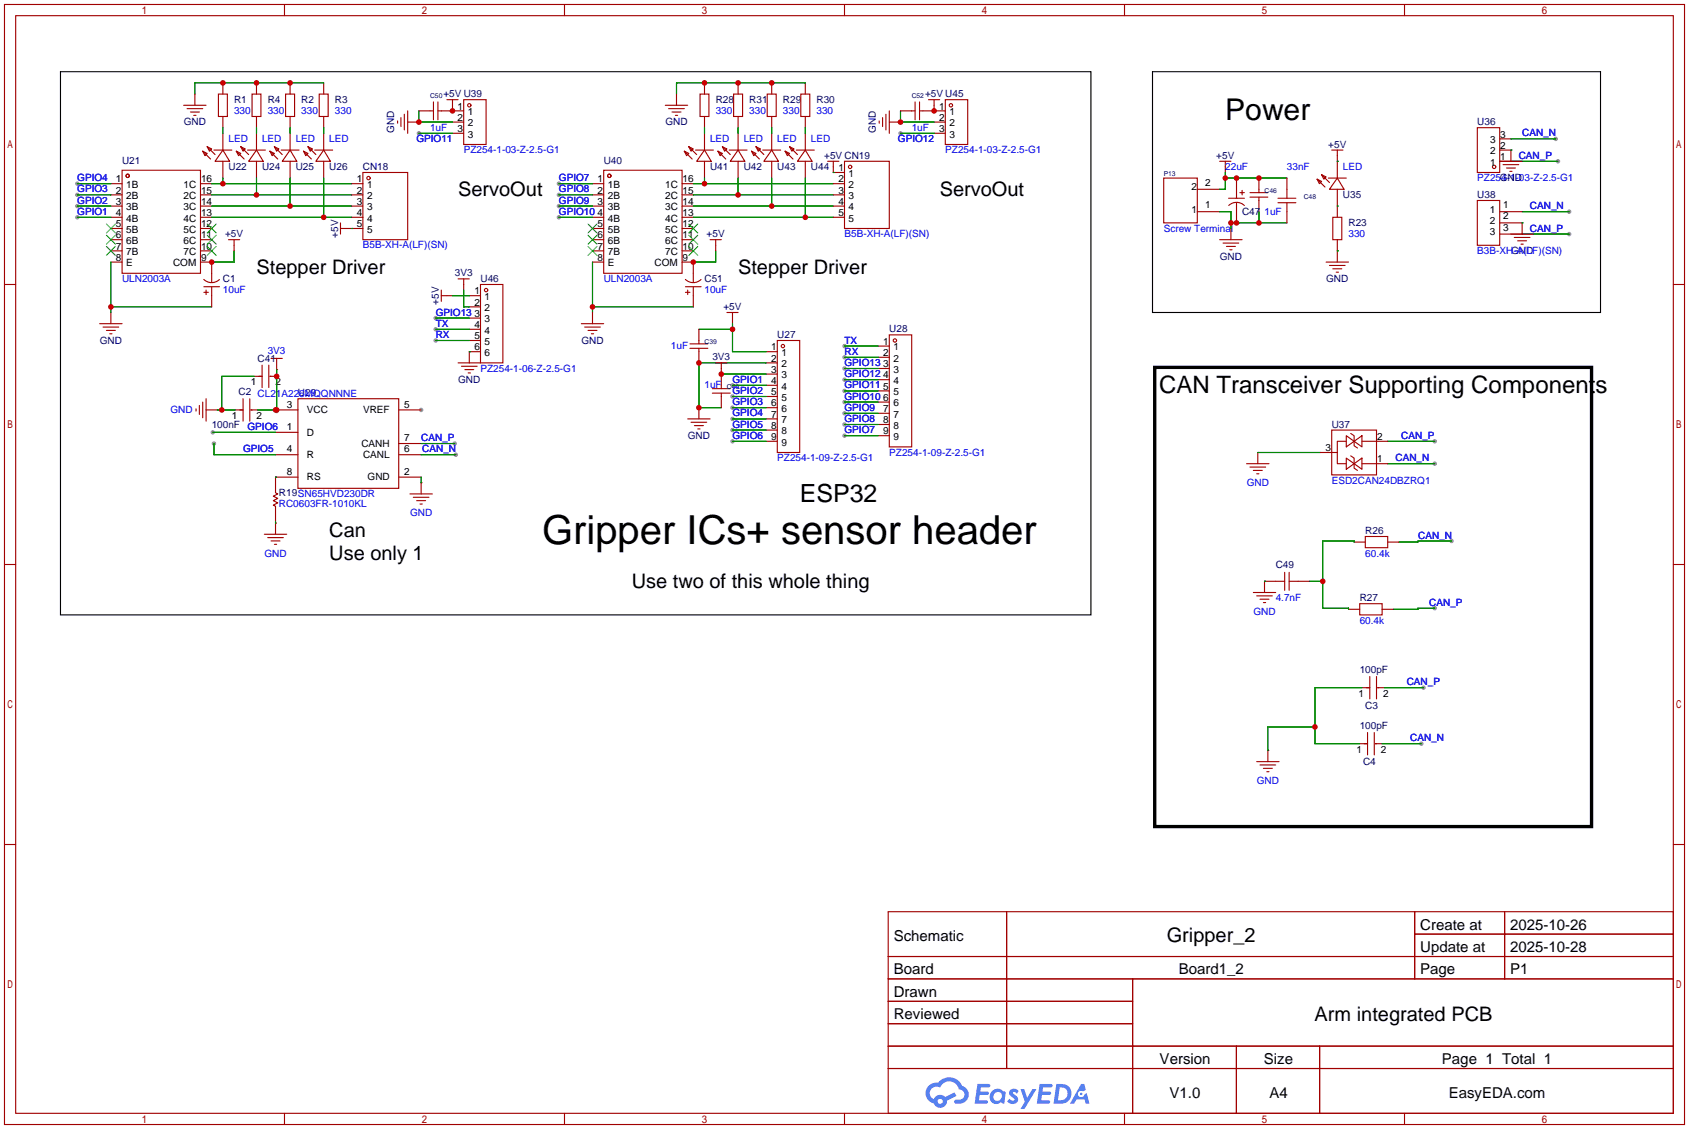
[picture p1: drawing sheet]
<svg xmlns="http://www.w3.org/2000/svg" width="383mm" height="256mm" viewBox="0 0 383 256" stroke-linecap="round" stroke-linejoin="round" font-family="sans-serif">
<g fill="#999">
<circle cx="95.5" cy="93" r=".51"/>
<circle cx="166.1" cy="87.4" r=".51"/>
<circle cx="166.1" cy="89.9" r=".51"/>
<circle cx="166.1" cy="92.5" r=".51"/>
<circle cx="166.1" cy="95" r=".51"/>
<circle cx="166.1" cy="97.5" r=".51"/>
<circle cx="166.1" cy="100.1" r=".51"/>
<circle cx="191.5" cy="98.8" r=".51"/>
<circle cx="191.5" cy="96.3" r=".51"/>
<circle cx="191.5" cy="93.7" r=".51"/>
<circle cx="191.5" cy="91.2" r=".51"/>
<circle cx="191.5" cy="88.6" r=".51"/>
<circle cx="191.5" cy="86.1" r=".51"/>
<circle cx="191.5" cy="83.6" r=".51"/>
<circle cx="191.5" cy="81" r=".51"/>
<circle cx="191.5" cy="78.5" r=".51"/>
<circle cx="17.5" cy="41.7" r=".51"/>
<circle cx="17.5" cy="44.2" r=".51"/>
<circle cx="17.5" cy="46.7" r=".51"/>
<circle cx="17.5" cy="49.3" r=".51"/>
<circle cx="48.5" cy="100.6" r=".51"/>
<circle cx="103.1" cy="100.6" r=".51"/>
<circle cx="62.7" cy="93.2" r=".51"/>
<circle cx="103.4" cy="103.1" r=".51"/>
<circle cx="48.3" cy="98" r=".51"/>
<circle cx="325.4" cy="100.1" r=".51"/>
<circle cx="325.4" cy="105.2" r=".51"/>
<circle cx="329.2" cy="122.7" r=".51"/>
<circle cx="325.4" cy="137.9" r=".51"/>
<circle cx="322.8" cy="156" r=".51"/>
<circle cx="322.3" cy="168.7" r=".51"/>
<circle cx="352.8" cy="31.5" r=".51"/>
<circle cx="353.3" cy="36.6" r=".51"/>
<circle cx="355.9" cy="48" r=".51"/>
<circle cx="355.9" cy="53.1" r=".51"/>
<circle cx="95" cy="30.2" r=".51"/>
<circle cx="126.7" cy="41.7" r=".51"/>
<circle cx="126.7" cy="44.2" r=".51"/>
<circle cx="126.7" cy="46.7" r=".51"/>
<circle cx="126.7" cy="49.3" r=".51"/>
<circle cx="204.2" cy="30.2" r=".51"/>
<circle cx="98.8" cy="74.7" r=".51"/>
<circle cx="98.8" cy="77.2" r=".51"/>
<circle cx="98.8" cy="72.1" r=".51"/>
</g>
<g fill="none" stroke="#a10000" stroke-width=".25">
<path d="M1 1h381v254h-381zM3.6 3.6h375.9v248.9h-375.9zM64.5 1v2.6M128 1v2.6M191.5 1v2.6M255 1v2.6M318.5 1v2.6M1 64.5h2.6M379.5 64.5h2.5M1 128h2.6M379.5 128h2.5M1 191.5h2.6"/>
<path d="M379.5 191.5h2.5M201.4 206.8h178.1v45.7h-178.1zM201.4 216.9h178.1M228.3 206.8v35.5M320.8 206.8v15.2M320.8 211.8h58.7M341.2 206.8v15.2M201.4 222h178.1M201.4 227.1h55.5M201.4 237.2h178.1M201.4 232.2h55.5M256.9 222v30.5"/>
<path d="M280.4 237.2v15.3M299.3 237.2v15.3M64.5 252.5v2.5M128 252.5v2.5M191.5 252.5v2.5M201.4 242.3h178.1M255 252.5v2.5M318.5 252.5v2.5"/>
</g>
<g fill="#5487ff">
<path d="M229.2 247.2a1.3 1.3 0 0 1 1.8 .2l-.4 .7a.54 .54 0 0 0-.9-.3l.1 .2a1.28 1.28 0 0 1 .8 2 1.53 1.53 0 0 1-2.2-.2l.5-.6 .8 .4a.31 .31 0 0 0 .4-.3 .31 .31 0 0 0-.3-.3 1.12 1.12 0 0 1-.6-1.8z"/>
<path d="M231.4 247h.9l.6 1.9 1.2-1.9h.9l-2.7 4.5h-.9l1-1.7z"/>
<path d="M221.7 245.8h2.2a.46 .46 0 0 1 .5 .1 .46 .46 0 0 1 .1 .5l-.3 .2h-1.8l-.1 .9h1.6a.4 .4 0 0 1 .4 .5 .4 .4 0 0 1-.4 .3h-1.7l-.2 1.2h1.4a.46 .46 0 0 1 .5 .1 .46 .46 0 0 1 .1 .5l-.3 .2h-2.7z"/>
<path d="M235.8 245.8h2.2a.47 .47 0 0 1 .5 .1 .47 .47 0 0 1 .1 .5l-.3 .2h-1.8l-.1 .9h1.6a.4 .4 0 0 1 .4 .5 .4 .4 0 0 1-.4 .3h-1.7l-.2 1.2h1.4a.46 .46 0 0 1 .5 .1 .46 .46 0 0 1 .1 .5l-.3 .2h-2.7z"/>
<path d="M245.2 245.8h.7l.4 1.4-.7 .3a.75 .75 0 0 0-1.1 .3 .75 .75 0 0 0 .5 1 .75 .75 0 0 0 .9-.6l.5-.3 .7 2.4h-.9l-.2-1h-1.9l-.5 1h-.9z"/>
<path d="M239.6 245.8l-.7 4.5h1.5a2.27 2.27 0 0 0 2.6-2.3 2.27 2.27 0 0 0-2.7-2.2zM240.3 246.6a1.5 1.5 0 0 1 1.8 1.5 1.5 1.5 0 0 1-1.9 1.4h-.3z"/>
<path d="M225 247.4a1.6 1.6 0 0 0-.3 2.3 1.6 1.6 0 0 0 2.3 .2l.8 .4 .3-2.5-.2-.3h-.5a1.58 1.58 0 0 0-2.4-.1zM225.6 248a.98 .98 0 0 1 1.6 .4 .98 .98 0 0 1-1.1 1.2 .94 .94 0 0 1-.8-.6 .94 .94 0 0 1 .3-1z"/>
<path d="M210.6 246.2a2.37 2.37 0 0 0 1.2 4 1.54 1.54 0 0 0 1.7 1 1.54 1.54 0 0 0 1.3-1.6l2.1-1.1-.5-.8-2 1.1a1.57 1.57 0 0 0-2.6 .5 1.5 1.5 0 0 1-.8-2.1 1.5 1.5 0 0 1 2.2-.6 2.23 2.23 0 0 1 2.3-1.4 2.23 2.23 0 0 1 2 1.9 1.16 1.16 0 0 1 1.2 1 1.16 1.16 0 0 1-1.1 1.3h-.6a.47 .47 0 0 0-.6 .4 .47 .47 0 0 0 .4 .5 2.14 2.14 0 0 0 2.7-1.3 2.14 2.14 0 0 0-1.3-2.8 3.2 3.2 0 0 0-5.5-.7l-1.1 .1zM212.6 249.8a.6 .6 0 0 1 1.2 0 .6 .6 0 0 1-1.2 0z"/>
<circle cx="245.2" cy="248.1" r=".28"/>
</g>
<g fill="none" stroke="#a10000" stroke-width=".25">
<path d="M50.5 18.8v2.5M58.2 18.8v2.5M65.8 18.8v2.5M73.4 18.8v2.5M159.8 18.8v2.5M167.4 18.8v2.5M175 18.8v2.5M182.6 18.8v2.5M27.7 38.6h17.8v23.4h-17.8zM41.7 23.9h5M42.4 24.6h3.6M43.2 25.4h2"/>
<path d="M43.9 26.2h.5M44.2 21.3v2.6M46 34.3l1 .5-.5 .5zM46 34.3l1.8 1.8M47 33.3l1 .5-.5 .5zM47 33.3l1.8 1.8M48.5 34h4.1M49.5 21.3h2.1v5.1h-2.1zM50.5 34l1.6 2.6h-3.3zM50.5 26.4v2.6M50.5 30.2v3.8M50.5 36.6v3.8"/>
<path d="M53.6 34.3l1 .5-.5 .5zM53.6 34.3l1.8 1.8M54.6 33.3l1 .5-.5 .5zM54.6 33.3l1.8 1.8M56.1 34h4.1M57.1 21.3h2.1v5.1h-2.1zM58.2 34l1.5 2.6h-3.3zM58.2 26.4v2.6M58.2 30.2v3.8M58.2 36.6v3.8M61.2 34.3l1 .5-.5 .5zM61.2 34.3l1.8 1.8"/>
<path d="M62.2 33.3l1 .5-.5 .5zM62.2 33.3l1.8 1.8M63.8 34h4M64.8 21.3h2v5.1h-2zM65.8 34l1.5 2.6h-3.3zM65.8 26.4v2.6M65.8 30.2v3.8M65.8 36.6v3.8M68.8 34.3l1 .5-.5 .5zM68.8 34.3l1.8 1.8M69.8 33.3l1.1 .5-.5 .5zM69.8 33.3l1.8 1.8"/>
<path d="M71.4 34h4M72.4 21.3h2v5.1h-2zM73.4 34l1.5 2.6h-3.3zM73.4 26.4v2.6M73.4 30.2v3.8M73.4 36.6v3.8M82.3 39.1h10.2v15.3h-10.2zM90.2 27.4v.5M90.9 26.7v2M91.7 25.9v3.6M92.5 27.7h2.5M92.5 25.1v5.1"/>
<path d="M95 25.1h3.3M98.3 23.1v4.1M99.3 25.1h5.9M99.3 23.1v4.1M101.3 22.6h2.6M102.6 22.6v2.5M102.6 27.7h2.6M102.6 30.2h2.6M105.2 22.6h5v10.2h-5zM136.9 38.6h17.8v23.4h-17.8zM150.9 23.9h5.1M151.6 24.6h3.6"/>
<path d="M152.4 25.4h2M153.2 26.2h.5M153.4 21.3v2.6M155.2 34.3l1 .5-.5 .5zM155.2 34.3l1.8 1.8M156.2 33.3l1 .5-.5 .5zM156.2 33.3l1.8 1.8M157.7 34h4.1M158.7 21.3h2.1v5.1h-2.1zM159.8 34l1.5 2.6h-3.3zM159.8 26.4v2.6M159.8 30.2v3.8"/>
<path d="M159.8 36.6v3.8M162.8 34.3l1 .5-.5 .5zM162.8 34.3l1.8 1.8M163.8 33.3l1 .5-.5 .5zM163.8 33.3l1.8 1.8M165.4 34h4M166.4 21.3h2v5.1h-2zM167.4 34l1.5 2.6h-3.3zM167.4 26.4v2.6M167.4 30.2v3.8M167.4 36.6v3.8M170.4 34.3l1 .5-.5 .5z"/>
<path d="M170.4 34.3l1.8 1.8M171.4 33.3l1.1 .5-.5 .5zM171.4 33.3l1.8 1.8M173 34h4M174 21.3h2v5.1h-2zM175 34l1.5 2.6h-3.3zM175 26.4v2.6M175 30.2v3.8M175 36.6v3.8M178.1 34.3l1 .5-.5 .5zM178.1 34.3l1.7 1.8M179.1 33.3l1 .5-.5 .5z"/>
<path d="M179.1 33.3l1.7 1.8M180.6 34h4.1M181.6 21.3h2v5.1h-2zM182.6 34l1.5 2.6h-3.3zM182.6 26.4v2.6M182.6 30.2v3.8M182.6 36.6v3.8M187.7 36.6h2.5M189 36.6v2.5h2.5M191.5 36.6h10.2v15.2h-10.2zM199.4 27.4v.5M200.2 26.7v2"/>
<path d="M200.9 25.9v3.6M201.7 27.7h2.5M201.7 25.1v5.1M204.2 25.1h3.3M207.5 23.1v4.1M208.5 25.1h5.9M208.5 23.1v4.1M210.6 22.6h2.5M211.8 27.7h2.6M211.8 30.2h2.6M211.8 22.6v2.5M214.4 22.6h5.1v10.2h-5.1z"/>
<path d="M276.6 36.6h2.5M277.9 36.6v2.5M299.7 39.6l1 .5-.5 .5zM299.7 39.6l1.8 1.8M302 34h2.5M303.3 34v6.4M335 29h5.1v10.1h-5.1zM340.1 34h2.5v2.6M340.1 36.6h5.1M340.1 31.5h2.5M340.9 37.3h3.5M341.6 38.1h2.1"/>
<path d="M342.4 38.9h.5M25.1 41.7h2.6M25.1 44.2h2.6M25.1 46.7h2.6M25.1 49.3h2.6M25.1 51.8h2.6M25.1 54.4h2.6M25.1 56.9h2.6M25.1 59.4h2.6M45.5 41.7h2.5M45.5 44.2h2.5M45.5 46.7h2.5"/>
<path d="M45.5 49.3h2.5M45.5 51.8h2.5M45.5 54.4h2.5M45.5 56.9h2.5M45.5 59.4h2.5v4.6M51.8 54.4h2.6M53.1 54.4v2.5M77.2 51.8h5.1M77.2 50.5v2.6M79.8 41.7h2.5M79.8 44.2h2.5M79.8 46.7h2.5"/>
<path d="M79.8 49.3h2.5M134.4 41.7h2.5M134.4 44.2h2.5M134.4 46.7h2.5M134.4 49.3h2.5M134.4 51.8h2.5M134.4 54.4h2.5M134.4 56.9h2.5M134.4 59.4h2.5M154.7 41.7h2.5M154.7 44.2h2.5M154.7 46.7h2.5"/>
<path d="M154.7 49.3h2.5M154.7 51.8h2.5M154.7 54.4h2.5M154.7 56.9h2.5M154.7 59.4h2.5v4.6M161 54.4h2.6M162.3 54.4v2.5M189 41.7h2.5M189 44.2h2.5M189 46.7h2.5M189 49.3h2.5M263.9 40.4h7.6v10.1h-7.6z"/>
<path d="M271.5 48h5.1M271.5 42.9h5.1M276.6 54.4h5.1M277.4 55.1h3.5M278.1 55.9h2.1M278.6 45h3.6M278.7 46.6a2.54 2.54 0 0 1 3.5 0M278.9 56.6h.5M279.1 51.8v2.6M280.4 40.4v4.6M280.4 46v4.5M281.2 43.7h1"/>
<path d="M281.7 43.2v1M283.5 44.7h4M283.5 43.7h4M285.5 40.4v3.3M285.5 44.7v3.3M289.8 45h4.1M289.8 46h4.1M291.8 40.4v4.6M291.8 46v4.5M298.7 40.6l1 .5-.5 .6zM298.7 40.6l1.8 1.8M300.7 59.4h5.1"/>
<path d="M301.2 40.4h4.1M302.3 49.3h2v5.1h-2zM303.3 40.4l1.5 2.5h-3.3zM303.3 42.9v6.4M303.3 54.4v5M335 45.5h5.1v10.1h-5.1zM340.1 48h5.1M340.1 50.5h5.1v2.6M340.1 53.1h7.6M343.4 53.8h3.6M344.2 54.6h2M344.9 55.4h.5"/>
<path d="M22.6 73.4h5.1M23.4 74.2h3.5M24.1 74.9h2.1M24.9 75.7h.5M25.1 70.9v2.5M46.2 63.4a2.54 2.54 0 0 0 3.6 0M46.2 65h3.6M46.2 66.3h1M46.7 65.8v1M48 65v4.6M100.1 67.1h2.5M100.1 65.8v2.5"/>
<path d="M103.9 63.2h2.5M105.2 63.2v2.6M106.4 67.1h2.6M106.4 69.6h2.6M106.4 72.1h2.6M106.4 74.7h2.6M106.4 77.2h2.6M109 64.5h5v17.8h-5zM109 79.8h-2.6v2.5M131.8 73.4h5.1M132.6 74.2h3.5M133.3 74.9h2.1"/>
<path d="M134.1 75.7h.5M134.4 70.9v2.5M155.4 63.4a2.54 2.54 0 0 0 3.6 0M155.4 65h3.6M155.4 66.3h1.1M156 65.8v1M156.5 79h4M156.5 78h4M157.2 65v4.6M158.5 74.7v3.3M158.5 79v3.3M164.8 70.9h2.6"/>
<path d="M166.1 70.9v2.5M173.7 79.8h2.6M176.3 77.2h5.1v25.4h-5.1zM199.1 78.5h2.6M201.7 75.9h5.1v25.4h-5.1zM301.5 60.2h3.6M302.3 61h2M303 61.7h.5M44.4 92.7v.5M45.2 91.9v2.1M46 91.2v3.5M46.7 90.4v5.1"/>
<path d="M46.7 93h2.6M49.3 93h.1M53.3 93h1.8M55.1 90.4v5.1M56.6 90.4v5.1M56.9 93h1.5M57.7 85.3h1.7M59.4 82.8v5.1M61 82.8v5.1M61.2 85.3h1.5M61.5 81.3h2.5M62.5 93h5.1"/>
<path d="M62.5 98h5.1M62.7 83.8h.1M62.7 81.3v2.5M67.6 90.4h22.8v20.3h-22.8zM90.4 93h5.1M103.9 82.3h5.1M104.6 83.1h3.6M105.4 83.8h2M106.2 84.6h.5M156 95h5M156.7 95.8h3.6M157.5 96.5h2"/>
<path d="M158.2 97.3h.5M158.5 92.5v2.5M161.5 89.2h4.1M161.5 88.1h4.1M162.3 82.3h2.5M163.6 82.3v5.8M163.6 89.2v3.3M173.7 82.3h2.6M173.7 84.8h2.6M173.7 87.4h2.6M173.7 89.9h2.6M173.7 92.5h2.6"/>
<path d="M173.7 95h2.6M173.7 97.5h2.6M199.1 81h2.6M199.1 83.6h2.6M199.1 86.1h2.6M199.1 88.6h2.6M199.1 91.2h2.6M199.1 93.7h2.6M199.1 96.3h2.6M199.1 98.8h2.6M302 97.5h10.2v10.2h-10.2zM305.3 98.8l1.8 1.3-1.8 1.2z"/>
<path d="M306.3 98.3l.8 .5v2.3l.7 .5M62.5 118.6h.1M62.5 103.1h5.1M62.5 118.6v2.6M67.6 108.2h-5.1v3.6l.5 .2-1 .5 1 .5-1 .5 1 .5-1 .6 .5 .2v3.6M90.4 108.2h5.1M90.4 103.1h5.1M90.4 100.6h5.1M93 112h5M93.7 112.8h3.6M94.5 113.5h2M95.2 114.3h.6"/>
<path d="M95.5 109.5h.1M95.5 109.5v2.5M173.7 100.1h2.6M282.7 105.2h5.1M283.5 105.9h3.5M284.2 106.7h2.1M285 107.4h.5M285.2 102.6h.1M285.2 102.6v2.6M299.5 102.6h3.8M305.3 100.1h-2v5.1h2M305.3 103.9l1.8 1.3-1.8 1.2z"/>
<path d="M306.3 103.4l.8 .5v2.3l.7 .5M307.1 105.2l1.8-1.3v2.5zM307.1 100.1l1.8-1.3v2.5zM308.9 100.1h5.8M308.9 105.2h5.8M59.9 121.2h5.1M60.7 121.9h3.6M61.5 122.7h2M62.2 123.4h.5M284.2 134.4h5.1M285 135.1h3.5M285.8 135.9h2"/>
<path d="M286.5 136.7h.5M286.8 131.8h.1M286.8 131.8v2.6M286.8 131.8h4.5M291.3 129.8v4.1M292.4 131.8h4.5M292.4 129.8v4.1M305.8 138.2h2.6M307.1 122.9h2.5M308.4 136.9h5v2.5h-5zM309.6 121.7h5.1v2.5h-5.1zM313.4 138.2h2.6"/>
<path d="M314.7 122.9h2.5M308.9 156h1.7M310.6 153.4v5.1M312.2 153.4v5.1M312.4 156h1.5M285 172.7h5.1M285.8 173.5h3.5M286.5 174.2h2M287.3 175h.5M287.5 170.2h.1M287.5 170.2v2.5M308.4 168.7h1.7"/>
<path d="M310.1 166.1v5.1M311.7 166.1v5.1M311.9 168.7h1.5"/>
<circle cx="29" cy="39.9" r=".38"/>
<circle cx="106.4" cy="23.9" r=".38"/>
<circle cx="138.2" cy="39.9" r=".38"/>
<circle cx="192.8" cy="37.8" r=".38"/>
<circle cx="215.6" cy="23.9" r=".38"/>
<circle cx="338.8" cy="37.8" r=".38"/>
<circle cx="83.6" cy="40.4" r=".38"/>
<circle cx="110.2" cy="65.8" r=".38"/>
<circle cx="177.5" cy="78.5" r=".38"/>
<circle cx="202.9" cy="77.2" r=".38"/>
</g>
<g fill="none" stroke="#3c3" stroke-width=".25">
<path d="M24.1 50.8l2.1 2M24.1 53.3l2.1 2.1M24.1 55.9l2.1 2M26.2 50.8l-2.1 2M26.2 53.3l-2.1 2.1M26.2 55.9l-2.1 2M47 55.9l2 2M47 53.3l2 2.1M47 50.8l2 2M49 55.9l-2 2M49 53.3l-2 2.1M49 50.8l-2 2"/>
<path d="M133.3 50.8l2.1 2M133.3 53.3l2.1 2.1M133.3 55.9l2.1 2M135.4 50.8l-2.1 2M135.4 53.3l-2.1 2.1M135.4 55.9l-2.1 2M156.2 55.9l2 2M156.2 53.3l2 2.1M156.2 50.8l2 2M158.2 55.9l-2 2M158.2 53.3l-2 2.1M158.2 50.8l-2 2"/>
</g>
<g fill="none" stroke="#008700" stroke-width=".25">
<path d="M73.4 18.8h-29.2v2.5M182.6 18.8h-29.2v2.5M50.5 29v1.2M58.2 29v1.2M65.8 29v1.2M73.4 29v1.2M95 30.2h7.6M95 25.1v2.6h7.6M102.6 25.1h.1M159.8 29v1.2M167.4 29v1.2M175 29v1.2"/>
<path d="M182.6 29v1.2M189 39.1h.1M204.2 30.2h7.6M204.2 25.1v2.6h7.6M211.8 25.1h.1M277.9 39.1v3.8h-1.3M303.3 36.6h.1M342.6 34h.1M342.6 31.5h10.2M342.6 36.6h10.7M17.5 41.7h7.6M17.5 44.2h7.6"/>
<path d="M17.5 46.7h7.6M17.5 49.3h7.6M25.1 59.4v11.5M48 41.7h31.8M48 44.2h31.8M48 46.7h31.8M48 49.3h31.8M50.5 40.4v1.3M53.1 56.9v2.5h-5.1M58.2 40.4v3.8M65.8 40.4v6.3M73.4 40.4v8.9"/>
<path d="M79.8 51.8h.1M126.7 41.7h7.7M126.7 44.2h7.7M126.7 46.7h7.7M126.7 49.3h7.7M134.4 59.4v11.5M157.2 41.7h31.8M157.2 44.2h31.8M157.2 46.7h31.8M157.2 49.3h31.8M159.8 40.4v1.3M162.3 56.9v2.5h-5.1"/>
<path d="M167.4 40.4v3.8M175 40.4v6.3M182.6 40.4v8.9M276.6 48h2.5v3.8M277.9 40.4h13.9M279.1 50.5h12.7M285.5 48v2.5M303.3 46.7h.1M303.3 56.9h.1M345.2 50.5h.1M345.2 48h10.7M345.2 53.1h10.7"/>
<path d="M25.1 69.6h22.9M98.8 74.7h7.6M98.8 77.2h7.6M98.8 72.1h7.6M102.6 67.1h3.8M105.2 65.8v3.8h1.2M106.4 79.8h.1M134.4 69.6h22.8M158.5 74.7h7.6M166.1 73.4v6.4h7.6M191.5 78.5h7.6M48.3 98h14.2"/>
<path d="M49.3 93h4M57.7 85.3h-7.4v7.7M58.4 93h4.3M62.7 83.8v9.4M163.6 84.8h10.1M166.1 92.5h7.6M166.1 87.4h7.6M166.1 89.9h7.6M166.1 95h7.6M166.1 97.5h7.6M173.7 82.3h-15.2v10.2h5.1M191.5 98.8h7.6"/>
<path d="M191.5 96.3h7.6M191.5 93.7h7.6M191.5 91.2h7.6M191.5 88.6h7.6M191.5 86.1h7.6M191.5 83.6h7.6M191.5 81h7.6M48.5 100.6v2.5h14M62.5 108.2h.1M62.5 118.4v.2M95.5 103.1h7.9M95.5 100.6h7.6"/>
<path d="M95.5 108.2v1.3M166.1 100.1h7.6M285.2 102.6h14.3M314.7 100.1h10.7M314.7 105.2h10.7M286.8 131.8h.1M296.9 131.8h3.1M307.1 122.9v-.2h-7.1v15.2h5.8v.3M325.4 137.9h-3.8v.3h-5.6M329.2 122.7h-7.6v.2h-4.4M308.9 156h-10.7v12.7h10.2M313.9 156h8.9"/>
<path d="M298.2 164.8h-10.7v5.4M313.4 168.7h8.9"/>
</g>
<path d="M13.7 16.3h233.7v123.1h-233.7zM261.4 16.3h101.6v54.6h-101.6z" fill="none" stroke="#000" stroke-width=".25"/>
<path d="M261.9 83.3h99v104.2h-99z" fill="none" stroke="#000" stroke-width=".76"/>
<g fill="#c00">
<circle cx="50.5" cy="41.7" r=".63"/>
<circle cx="58.2" cy="44.2" r=".63"/>
<circle cx="65.8" cy="46.7" r=".63"/>
<circle cx="73.4" cy="49.3" r=".63"/>
<circle cx="50.5" cy="18.8" r=".63"/>
<circle cx="58.2" cy="18.8" r=".63"/>
<circle cx="65.8" cy="18.8" r=".63"/>
<circle cx="25.1" cy="69.6" r=".63"/>
<circle cx="48" cy="59.4" r=".63"/>
<circle cx="166.1" cy="74.7" r=".63"/>
<circle cx="158.5" cy="92.5" r=".63"/>
<circle cx="158.5" cy="82.3" r=".63"/>
<circle cx="163.6" cy="84.8" r=".63"/>
<circle cx="50.3" cy="93" r=".63"/>
<circle cx="62.7" cy="85.3" r=".63"/>
<circle cx="62.7" cy="93" r=".63"/>
<circle cx="62.5" cy="93" r=".63"/>
<circle cx="277.9" cy="40.4" r=".63"/>
<circle cx="280.4" cy="40.4" r=".63"/>
<circle cx="285.5" cy="40.4" r=".63"/>
<circle cx="279.1" cy="50.5" r=".63"/>
<circle cx="280.4" cy="50.5" r=".63"/>
<circle cx="285.5" cy="50.5" r=".63"/>
<circle cx="298.2" cy="164.8" r=".63"/>
<circle cx="300" cy="131.8" r=".63"/>
<circle cx="102.6" cy="25.1" r=".63"/>
<circle cx="95" cy="27.7" r=".63"/>
<circle cx="159.8" cy="41.7" r=".63"/>
<circle cx="167.4" cy="44.2" r=".63"/>
<circle cx="175" cy="46.7" r=".63"/>
<circle cx="182.6" cy="49.3" r=".63"/>
<circle cx="159.8" cy="18.8" r=".63"/>
<circle cx="167.4" cy="18.8" r=".63"/>
<circle cx="175" cy="18.8" r=".63"/>
<circle cx="134.4" cy="69.6" r=".63"/>
<circle cx="157.2" cy="59.4" r=".63"/>
<circle cx="211.8" cy="25.1" r=".63"/>
<circle cx="204.2" cy="27.7" r=".63"/>
</g>
<text font-size="9.1" x="122.9" y="123.3">Gripper ICs+ sensor header</text>
<text font-size="6.8" x="277.9" y="27.3">Power</text>
<text font-size="5.7" x="181.4" y="114">ESP32</text>
<text font-size="5.4" x="262.9" y="89.1">CAN Transceiver Supporting Components</text>
<g font-size="4.5">
<text x="103.9" y="44.4">ServoOut</text>
<text x="213.1" y="44.4">ServoOut</text>
<text x="58.2" y="62.2">Stepper Driver</text>
<text x="167.4" y="62.2">Stepper Driver</text>
<text x="74.7" y="121.8">Can</text>
<text x="74.7" y="126.9">Use only 1</text>
<text x="143.3" y="133.3">Use two of this whole thing</text>
<text x="264.6" y="213.6">Gripper_2</text>
<text x="298.1" y="231.4">Arm integrated PCB</text>
</g>
<g font-size="3.4">
<text x="202.7" y="213.4">Schematic</text>
<text x="322.1" y="210.8">Create at</text>
<text x="322.1" y="215.9">Update at</text>
<text x="342.5" y="210.8">2025-10-26</text>
<text x="342.5" y="215.9">2025-10-28</text>
<text x="202.7" y="221">Board</text>
<text x="267.3" y="221">Board1_2</text>
<text x="322.1" y="221">Page</text>
<text x="342.5" y="221">P1</text>
<text x="202.7" y="226.1">Drawn</text>
<text x="202.7" y="231.1">Reviewed</text>
<text x="263" y="241.3">Version</text>
<text x="286.6" y="241.3">Size</text>
<text x="327" y="241.3">Page 1 Total 1</text>
<text x="265.3" y="248.9">V1.0</text>
<text x="287.9" y="248.9">A4</text>
<text x="328.5" y="248.9">EasyEDA.com</text>
</g>
<g font-size="2.3" fill="#000080">
<text x="53.1" y="23.3">R1</text>
<text x="60.7" y="23.3">R4</text>
<text x="68.3" y="23.3">R2</text>
<text x="75.9" y="23.3">R3</text>
<text x="100.6" y="22.1">+5V U39</text>
<text x="162.3" y="23.3">R28</text>
<text x="169.9" y="23.3">R31</text>
<text x="177.5" y="23.3">R29</text>
<text x="185.2" y="23.3">R30</text>
<text x="209.8" y="22.1">+5V U45</text>
<text x="41.7" y="28.4">GND</text>
<text x="150.9" y="28.4">GND</text>
<text x="335" y="28.4">U36</text>
<text x="89.4" y="30.2" transform="rotate(-90 89.4 30.2)">GND</text>
<text x="198.6" y="30.2" transform="rotate(-90 198.6 30.2)">GND</text>
<text x="301.2" y="33.5">+5V</text>
<text x="27.7" y="37.3">U21</text>
<text x="51.8" y="38.6">U22</text>
<text x="59.4" y="38.6">U24</text>
<text x="67.1" y="38.6">U25</text>
<text x="74.7" y="38.6">U26</text>
<text x="82.3" y="38.6">CN18</text>
<text x="136.9" y="37.3">U40</text>
<text x="161" y="38.6">U41</text>
<text x="168.7" y="38.6">U42</text>
<text x="176.3" y="38.6">U43</text>
<text x="183.9" y="38.6">U44</text>
<text x="186.9" y="36">+5V CN19</text>
<text x="275.8" y="36">+5V</text>
<text x="340.1" y="41.1">GND</text>
<text x="304.5" y="44.9">U35</text>
<text x="335" y="44.9">U38</text>
<text x="51" y="53.8">+5V</text>
<text x="76.7" y="53.9" transform="rotate(-90 76.7 53.9)">+5V</text>
<text x="160.3" y="53.8">+5V</text>
<text x="281.7" y="48.7">C47</text>
<text x="305.8" y="51.3">R23</text>
<text x="276.6" y="58.9">GND</text>
<text x="342.7" y="57.6">GND</text>
<text x="50.5" y="64">C1</text>
<text x="103.1" y="62.7">3V3</text>
<text x="109" y="64">U46</text>
<text x="159.8" y="64">C51</text>
<text x="300.8" y="64">GND</text>
<text x="99.5" y="69.1" transform="rotate(-90 99.5 69.1)">+5V</text>
<text x="164.1" y="70.3">+5V</text>
<text x="22.6" y="77.9">GND</text>
<text x="131.8" y="77.9">GND</text>
<text x="176.3" y="76.7">U27</text>
<text x="201.7" y="75.4">U28</text>
<text x="58.4" y="82">C41</text>
<text x="161.6" y="81.8">3V3</text>
<text x="54.1" y="89.6">C2 CL21A226MQQNNNE</text>
<text x="67.6" y="89.9">U29</text>
<text x="103.9" y="86.8">GND</text>
<text x="48" y="97">100nF</text>
<text x="156" y="99.5">GND</text>
<text x="302" y="97">U37</text>
<text x="63.2" y="112.5">R19SN65HVD230DR</text>
<text x="309.6" y="121.1">R26</text>
<text x="289.3" y="128.7">C49</text>
<text x="308.4" y="136.4">R27</text>
<text x="308.4" y="152.6">100pF</text>
<text x="309.6" y="160.7">C3</text>
<text x="308.4" y="165.3">100pF</text>
<text x="309.1" y="173.4">C4</text>
</g>
<g font-size="2.3" fill="#00f">
<text x="53.1" y="25.9">330</text>
<text x="60.7" y="25.9">330</text>
<text x="68.3" y="25.9">330</text>
<text x="75.9" y="25.9">330</text>
<text x="97.5" y="29.7">1uF</text>
<text x="162.3" y="25.9">330</text>
<text x="169.9" y="25.9">330</text>
<text x="177.5" y="25.9">330</text>
<text x="185.2" y="25.9">330</text>
<text x="206.8" y="29.7">1uF</text>
<text x="51.8" y="32.2">LED</text>
<text x="59.4" y="32.2">LED</text>
<text x="67.1" y="32.2">LED</text>
<text x="74.7" y="32.2">LED</text>
<text x="94.4" y="32.2">GPIO11</text>
<text x="105.2" y="34.8">PZ254-1-03-Z-2.5-G1</text>
<text x="161" y="32.2">LED</text>
<text x="168.7" y="32.2">LED</text>
<text x="176.3" y="32.2">LED</text>
<text x="183.9" y="32.2">LED</text>
<text x="203.6" y="32.2">GPIO12</text>
<text x="214.4" y="34.8">PZ254-1-03-Z-2.5-G1</text>
<text x="345.2" y="31">CAN_N</text>
<text x="17.5" y="41.1">GPIO4</text>
<text x="126.7" y="41.1">GPIO7</text>
<text x="277.9" y="38.6">22uF</text>
<text x="291.8" y="38.6">33nF</text>
<text x="304.5" y="38.6">LED</text>
<text x="335" y="41.1">PZ254-1-03-Z-2.5-G1</text>
<text x="344.4" y="36">CAN_P</text>
<text x="17.5" y="43.7">GPIO3</text>
<text x="17.5" y="46.2">GPIO2</text>
<text x="126.7" y="43.7">GPIO8</text>
<text x="126.7" y="46.2">GPIO9</text>
<text x="347" y="47.5">CAN_N</text>
<text x="17.5" y="48.7">GPIO1</text>
<text x="126.7" y="48.7">GPIO10</text>
<text x="191.5" y="53.8">B5B-XH-A(LF)(SN)</text>
<text x="263.9" y="52.5">Screw Terminal</text>
<text x="286.8" y="48.7">1uF</text>
<text x="305.8" y="53.8">330</text>
<text x="347" y="52.5">CAN_P</text>
<text x="82.3" y="56.4">B5B-XH-A(LF)(SN)</text>
<text x="335" y="57.6">B3B-XH-A(LF)(SN)</text>
<text x="27.7" y="64">ULN2003A</text>
<text x="136.9" y="64">ULN2003A</text>
<text x="50.5" y="66.5">10uF</text>
<text x="98.8" y="71.6">GPIO13</text>
<text x="159.8" y="66.5">10uF</text>
<text x="98.8" y="74.1">TX</text>
<text x="98.8" y="76.7">RX</text>
<text x="191.5" y="77.9">TX</text>
<text x="60.7" y="80.2">3V3</text>
<text x="152.1" y="79.2">1uF</text>
<text x="191.5" y="83">GPIO13</text>
<text x="191.5" y="80.5">RX</text>
<text x="109" y="84.3">PZ254-1-06-Z-2.5-G1</text>
<text x="159.8" y="88.1">1uF</text>
<text x="166.1" y="86.8">GPIO1</text>
<text x="166.1" y="89.4">GPIO2</text>
<text x="191.5" y="88.1">GPIO11</text>
<text x="191.5" y="85.6">GPIO12</text>
<text x="38.7" y="93.7">GND</text>
<text x="166.1" y="91.9">GPIO3</text>
<text x="166.1" y="94.5">GPIO4</text>
<text x="191.5" y="95.7">GPIO8</text>
<text x="191.5" y="93.2">GPIO9</text>
<text x="191.5" y="90.6">GPIO10</text>
<text x="56.1" y="97.5">GPIO6</text>
<text x="95.5" y="100">CAN_P</text>
<text x="166.1" y="97">GPIO5</text>
<text x="166.1" y="99.5">GPIO6</text>
<text x="191.5" y="98.3">GPIO7</text>
<text x="317.8" y="99.5">CAN_P</text>
<text x="55.1" y="102.6">GPIO5</text>
<text x="95.8" y="102.6">CAN_N</text>
<text x="176.3" y="104.6">PZ254-1-09-Z-2.5-G1</text>
<text x="201.7" y="103.3">PZ254-1-09-Z-2.5-G1</text>
<text x="316.5" y="104.6">CAN_N</text>
<text x="282.7" y="110.2">GND</text>
<text x="302" y="109.7">ESD2CAN24DBZRQ1</text>
<text x="63.2" y="115">RC0603FR-1010KL</text>
<text x="93" y="117.1">GND</text>
<text x="321.6" y="122.1">CAN_N</text>
<text x="60" y="126.2">GND</text>
<text x="309.6" y="126.2">60.4k</text>
<text x="289.3" y="136.4">4.7nF</text>
<text x="324.1" y="137.4">CAN_P</text>
<text x="284.2" y="139.4">GND</text>
<text x="308.4" y="141.4">60.4k</text>
<text x="319" y="155.4">CAN_P</text>
<text x="319.8" y="168.1">CAN_N</text>
<text x="285" y="177.8">GND</text>
</g>
<g font-size="2.3">
<text x="103.8" y="24.8">1</text>
<text x="103.8" y="27.4">2</text>
<text x="103.8" y="29.9">3</text>
<text x="106.1" y="26.1">1</text>
<text x="106.1" y="28.6">2</text>
<text x="213" y="24.8">1</text>
<text x="213" y="27.4">2</text>
<text x="213" y="29.9">3</text>
<text x="215.3" y="26.1">1</text>
<text x="215.3" y="28.6">2</text>
<text x="106.1" y="31.2">3</text>
<text x="215.3" y="31.2">3</text>
<text x="337.9" y="35">2</text>
<text x="337.9" y="32.5">3</text>
<text x="340.2" y="33.7">2</text>
<text x="340.2" y="31.2">3</text>
<text x="26.3" y="41.3">1</text>
<text x="45.6" y="41.3">16</text>
<text x="80.9" y="41.3">1</text>
<text x="135.5" y="41.3">1</text>
<text x="154.8" y="41.3">16</text>
<text x="190.1" y="38.8">1</text>
<text x="190.1" y="41.3">2</text>
<text x="192.5" y="40.1">1</text>
<text x="337.9" y="37.5">1</text>
<text x="340.2" y="36.3">1</text>
<text x="26.3" y="43.9">2</text>
<text x="26.3" y="46.4">3</text>
<text x="28.6" y="42.6">1B</text>
<text x="28.6" y="45.2">2B</text>
<text x="28.6" y="47.7">3B</text>
<text x="41.6" y="47.7">3C</text>
<text x="41.6" y="45.2">2C</text>
<text x="41.6" y="42.6">1C</text>
<text x="45.6" y="46.4">14</text>
<text x="45.6" y="43.9">15</text>
<text x="80.9" y="43.9">2</text>
<text x="80.9" y="46.4">3</text>
<text x="83.2" y="42.6">1</text>
<text x="83.2" y="45.2">2</text>
<text x="83.2" y="47.7">3</text>
<text x="135.5" y="43.9">2</text>
<text x="135.5" y="46.4">3</text>
<text x="137.8" y="42.6">1B</text>
<text x="137.8" y="45.2">2B</text>
<text x="137.8" y="47.7">3B</text>
<text x="150.8" y="47.7">3C</text>
<text x="150.8" y="45.2">2C</text>
<text x="150.8" y="42.6">1C</text>
<text x="154.8" y="46.4">14</text>
<text x="154.8" y="43.9">15</text>
<text x="190.1" y="43.9">3</text>
<text x="190.1" y="46.4">4</text>
<text x="192.5" y="42.6">2</text>
<text x="192.5" y="45.2">3</text>
<text x="192.5" y="47.7">4</text>
<text x="270.2" y="43.1">2</text>
<text x="273.3" y="47.2">1</text>
<text x="273.3" y="42.1">2</text>
<text x="340.9" y="47.2">1</text>
<text x="26.3" y="49">4</text>
<text x="26.3" y="51.5">5</text>
<text x="28.6" y="50.2">4B</text>
<text x="28.6" y="52.8">5B</text>
<text x="41.6" y="52.8">5C</text>
<text x="41.6" y="50.2">4C</text>
<text x="45.6" y="51.5">12</text>
<text x="45.6" y="49">13</text>
<text x="80.9" y="49">4</text>
<text x="80.9" y="51.5">5</text>
<text x="83.2" y="50.2">4</text>
<text x="83.2" y="52.8">5</text>
<text x="135.5" y="49">4</text>
<text x="135.5" y="51.5">5</text>
<text x="137.8" y="50.2">4B</text>
<text x="137.8" y="52.8">5B</text>
<text x="150.8" y="52.8">5C</text>
<text x="150.8" y="50.2">4C</text>
<text x="154.8" y="51.5">12</text>
<text x="154.8" y="49">13</text>
<text x="190.1" y="49">5</text>
<text x="192.5" y="50.2">5</text>
<text x="270.2" y="48.2">1</text>
<text x="337.9" y="48.2">1</text>
<text x="337.9" y="50.8">2</text>
<text x="337.9" y="53.3">3</text>
<text x="340.9" y="49.7">2</text>
<text x="340.9" y="52.3">3</text>
<text x="26.3" y="54">6</text>
<text x="26.3" y="56.6">7</text>
<text x="26.3" y="59.1">8</text>
<text x="28.6" y="55.3">6B</text>
<text x="28.6" y="57.9">7B</text>
<text x="41.6" y="57.9">7C</text>
<text x="41.6" y="55.3">6C</text>
<text x="45.6" y="59.1">9</text>
<text x="45.6" y="56.6">10</text>
<text x="45.6" y="54">11</text>
<text x="135.5" y="54">6</text>
<text x="135.5" y="56.6">7</text>
<text x="135.5" y="59.1">8</text>
<text x="137.8" y="55.3">6B</text>
<text x="137.8" y="57.9">7B</text>
<text x="150.8" y="57.9">7C</text>
<text x="150.8" y="55.3">6C</text>
<text x="154.8" y="59.1">9</text>
<text x="154.8" y="56.6">10</text>
<text x="154.8" y="54">11</text>
<text x="28.6" y="60.4">E</text>
<text x="39.2" y="60.4">COM</text>
<text x="137.8" y="60.4">E</text>
<text x="148.5" y="60.4">COM</text>
<text x="107.6" y="66.7">1</text>
<text x="107.6" y="69.3">2</text>
<text x="107.6" y="71.8">3</text>
<text x="109.9" y="68">1</text>
<text x="109.9" y="70.6">2</text>
<text x="107.6" y="74.4">4</text>
<text x="107.6" y="76.9">5</text>
<text x="109.9" y="73.1">3</text>
<text x="109.9" y="75.6">4</text>
<text x="107.6" y="79.4">6</text>
<text x="109.9" y="78.2">5</text>
<text x="109.9" y="80.7">6</text>
<text x="174.9" y="79.4">1</text>
<text x="174.9" y="82">2</text>
<text x="177.2" y="80.7">1</text>
<text x="177.2" y="83.3">2</text>
<text x="200.3" y="78.2">1</text>
<text x="200.3" y="80.7">2</text>
<text x="200.3" y="83.3">3</text>
<text x="202.6" y="79.4">1</text>
<text x="202.6" y="82">2</text>
<text x="56.9" y="87.3">1</text>
<text x="62.5" y="87.3">2</text>
<text x="174.9" y="84.5">3</text>
<text x="174.9" y="87.1">4</text>
<text x="174.9" y="89.6">5</text>
<text x="177.2" y="85.8">3</text>
<text x="177.2" y="88.3">4</text>
<text x="200.3" y="85.8">4</text>
<text x="200.3" y="88.3">5</text>
<text x="202.6" y="84.5">3</text>
<text x="202.6" y="87.1">4</text>
<text x="202.6" y="89.6">5</text>
<text x="52.6" y="95">1</text>
<text x="58.2" y="95">2</text>
<text x="65" y="92.4">3</text>
<text x="69.6" y="93.7">VCC</text>
<text x="82.3" y="93.7">VREF</text>
<text x="91.7" y="92.4">5</text>
<text x="174.9" y="92.1">6</text>
<text x="174.9" y="94.7">7</text>
<text x="177.2" y="90.9">5</text>
<text x="177.2" y="93.4">6</text>
<text x="177.2" y="96">7</text>
<text x="200.3" y="90.9">6</text>
<text x="200.3" y="93.4">7</text>
<text x="200.3" y="96">8</text>
<text x="202.6" y="92.1">6</text>
<text x="202.6" y="94.7">7</text>
<text x="65" y="97.5">1</text>
<text x="69.6" y="98.8">D</text>
<text x="82" y="101.3">CANH</text>
<text x="91.7" y="100">7</text>
<text x="174.9" y="97.2">8</text>
<text x="174.9" y="99.8">9</text>
<text x="177.2" y="98.5">8</text>
<text x="177.2" y="101">9</text>
<text x="200.3" y="98.5">9</text>
<text x="202.6" y="97.2">8</text>
<text x="202.6" y="99.8">9</text>
<text x="312.3" y="99.8">2</text>
<text x="65" y="102.6">4</text>
<text x="65" y="107.7">8</text>
<text x="69.6" y="103.9">R</text>
<text x="82.3" y="103.9">CANL</text>
<text x="91.7" y="107.7">2</text>
<text x="91.7" y="102.6">6</text>
<text x="300.6" y="102.3">3</text>
<text x="312.3" y="104.8">1</text>
<text x="69.6" y="108.9">RS</text>
<text x="83.4" y="108.9">GND</text>
<text x="308.1" y="158">1</text>
<text x="313.7" y="158">2</text>
<text x="307.6" y="170.7">1</text>
<text x="313.2" y="170.7">2</text>
</g>
<g font-size="1.5" fill="#000080">
<text x="97.5" y="22.2">C50</text>
<text x="206.8" y="22.2">C52</text>
<text x="263.9" y="40">P13</text>
<text x="286.8" y="43.8">C46</text>
<text x="295.7" y="45.1">C48</text>
<text x="159.8" y="78.1">C39</text>
<text x="164.8" y="88.3">C40</text>
</g>
</svg>
